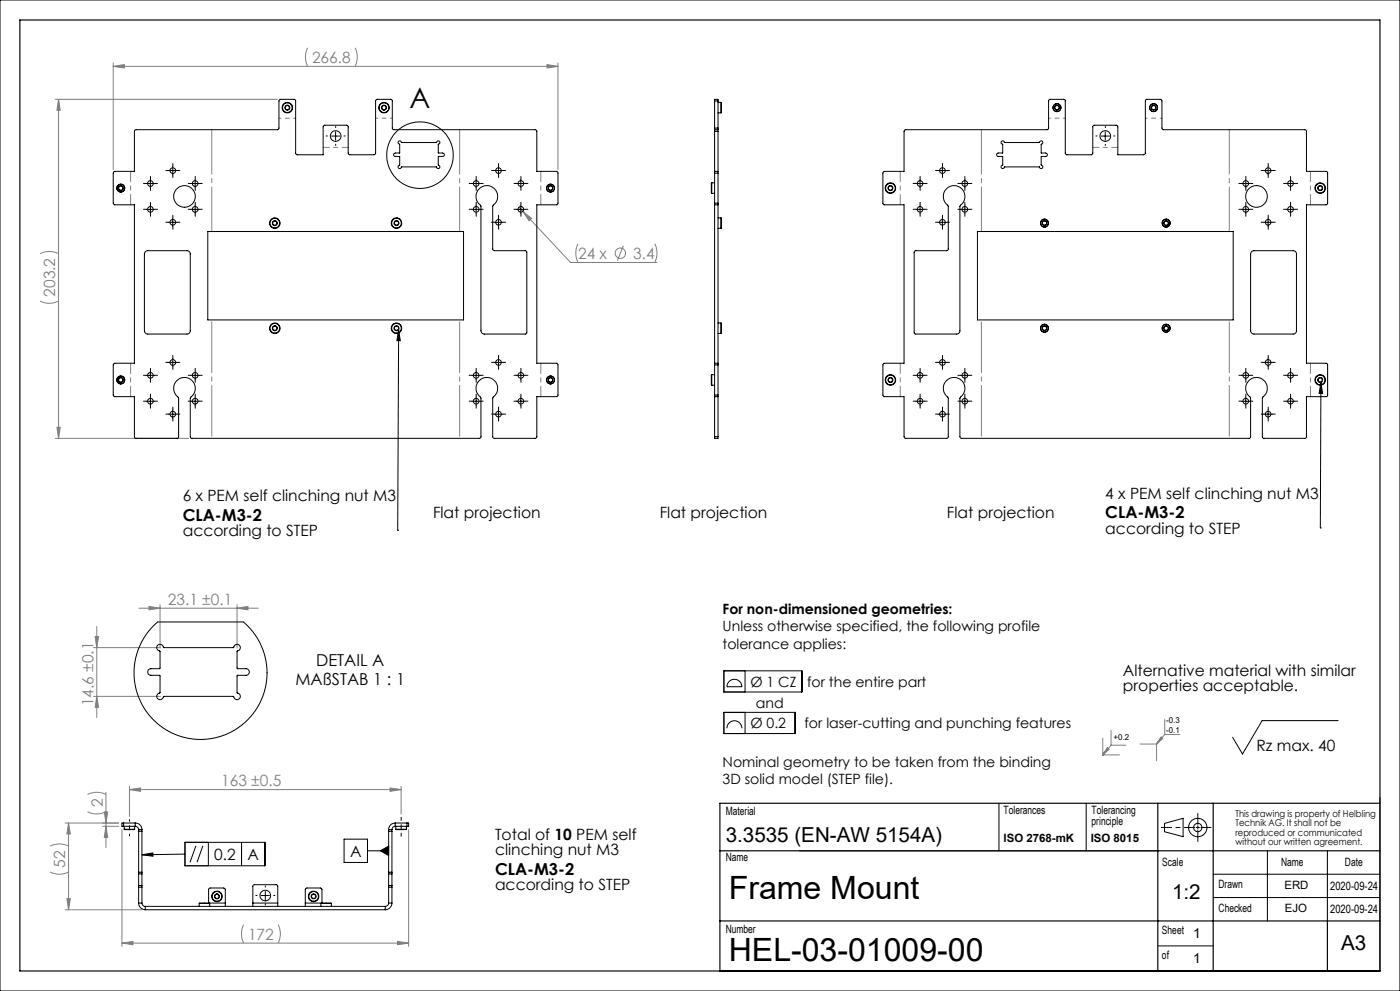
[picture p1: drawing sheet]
<svg xmlns="http://www.w3.org/2000/svg" width="420mm" height="297mm" viewBox="0 0 420 297" stroke-linecap="round" stroke-linejoin="round" font-family="sans-serif">
<g fill="none" stroke="#808080" stroke-width=".3">
<path d="M34 18.9v32M34 19.9h133.4M34 19.9l3.3-.5v1zM92.3 14.3a6.4 6.4 0 0 0 0 5.6M106.5 14.3a6.1 6.1 0 0 1 0 5.6M164.1 19.4l3.3 .5-3.3 .5zM167.4 18.9v32M16.6 29.8h66.6M17.6 29.8l.5 3.3h-1zM17.6 29.8v101.6M12 76a6.1 6.1 0 0 1 5.6 0M155.7 62.1l1.1 1.3"/>
<path d="M156.8 63.4l14.4 15.3h25.9M156.8 63.4l2.7 2-.8 .7zM173.4 73.1a6.5 6.5 0 0 0 0 5.6M187 73.7l-1.8 4.4M196.4 73.1a6.2 6.2 0 0 1 0 5.6M12 90.2a6.1 6.1 0 0 0 5.6 0M16.6 131.4h40M17.1 128.1h1l-.5 3.3zM28 194.1h20.2M28.5 190.8h1.1l-.6 3.3zM29 187.7v27.3M41.7 182.3h35.8"/>
<path d="M44.7 181.7l3.3 .6-3.3 .5zM48 181.3v13M71.1 181.3v13M71.1 182.3l3.3-.6v1.1zM28 208.7h20.2M29 208.7l.6 3.3h-1.1zM333.3 218.9v4.4M349.4 215.6v4.5M26.2 238.1a6.1 6.1 0 0 1 5.6 0M31.8 237.5v16.5M38.8 236.6l3.3-.5v1.1zM38.8 235.7v8.9"/>
<path d="M38.8 236.6h81.5M117 236.1l3.3 .5-3.3 .6zM120.3 235.7v8.2M330.8 221.2v5M330.8 226.2h5M332.2 224.2l.5 .3-1.9 1.7zM332.3 224.2l-1.5 2M332.4 224.3l-1.6 1.9M332.5 224.4l-1.7 1.8M332.6 224.5l-1.8 1.7M333.3 223.3h4.5M333.3 223.3l-2.5 2.9"/>
<path d="M342 223h5M347 223v5M348.4 220.9l.4 .4-1.8 1.7zM348.4 220.9l-1.4 2.1M348.4 221l-1.4 2M348.5 221l-1.5 2M348.7 221.2l-1.7 1.8M348.8 221.3l-1.8 1.7M349.4 220.1l-2.4 2.9M349.4 220.1h4.5M15 253.6a6.4 6.4 0 0 1 5.6 0M19.6 246.7h16"/>
<path d="M20.6 246.7l.5 3.2h-1zM20.6 246.7v26M26.2 243.3a6.1 6.1 0 0 0 5.6 0M30.8 247.6h4.8M31.3 243.3h1l-.5 3.4zM31.8 247.6l.5 3.4h-1zM36.6 248.6v35M122.6 248.6v35M15 261.3a6.1 6.1 0 0 0 5.6 0M19.6 272.7h23M20.1 269.3h1l-.5 3.4zM73.1 277.1a6.1 6.1 0 0 0 0 5.5"/>
<path d="M83.4 277.1a6.1 6.1 0 0 1 0 5.5M36.6 282.6l3.3-.5v1zM36.6 282.6h86M119.3 282.1l3.3 .5-3.3 .5z"/>
<circle cx="186.1" cy="75.9" r="1.55"/>
</g>
<g fill="none" stroke="#000" stroke-width=".3">
<path d="M0 0h420v297h-420zM100.7 39.5v2.5M331.6 39.5v2.5M43.9 55h2.5M45.1 53.8v2.5M50.6 51.1h2.5M51.8 49.9v2.5M57.3 55h2.5M58.6 53.8v2.5M99.4 40.8h2.6M141.6 55h2.5M142.8 53.8v2.5"/>
<path d="M148.3 51.1h2.5M149.5 49.9v2.5M155 55h2.5M156.2 53.8v2.5M274.8 55h2.5M276 53.8v2.5M281.5 51.1h2.5M282.7 49.9v2.5M288.2 55h2.5M289.5 53.8v2.5M330.3 40.8h2.5M372.5 55h2.5"/>
<path d="M373.7 53.8v2.5M379.2 51.1h2.5M380.4 49.9v2.5M385.9 55h2.5M387.2 53.8v2.5M43.9 62.8h2.5M45.1 61.5v2.5M50.6 66.6h2.5M51.8 65.4v2.5M57.3 62.8h2.5M58.6 61.5v2.5M141.6 62.8h2.5"/>
<path d="M142.8 61.5v2.5M148.3 66.6h2.5M149.5 65.4v2.5M155 62.8h2.5M156.2 61.5v2.5M274.8 62.8h2.5M276 61.5v2.5M281.5 66.6h2.5M282.7 65.4v2.5M288.2 62.8h2.5M289.5 61.5v2.5M372.5 62.8h2.5"/>
<path d="M373.7 61.5v2.5M379.2 66.6h2.5M380.4 65.4v2.5M385.9 62.8h2.5M387.2 61.5v2.5M119.6 98.8l.5 3.3h-1zM119.6 98.8l-.3 60.1M43.9 112.5h2.5M45.1 111.3v2.4M45.1 119v2.5M50.6 108.6h2.5M51.8 107.4v2.5"/>
<path d="M57.3 112.5h2.5M58.6 111.3v2.4M58.6 119v2.5M141.6 112.5h2.5M142.8 111.3v2.4M142.8 119v2.5M148.3 108.6h2.5M149.5 107.4v2.5M155 112.5h2.5M156.2 111.3v2.4M156.2 119v2.5M274.8 112.5h2.5"/>
<path d="M276 111.3v2.4M276 119v2.5M281.5 108.6h2.5M282.7 107.4v2.5M288.2 112.5h2.5M289.5 111.3v2.4M289.5 119v2.5M372.5 112.5h2.5M373.7 111.3v2.4M373.7 119v2.5M379.2 108.6h2.5M380.4 107.4v2.5"/>
<path d="M385.9 112.5h2.5M387.2 111.3v2.4M387.2 119v2.5M396.3 114.6l.5 3.3h-1.1zM396.3 114.6l-.2 43.6M43.9 120.3h2.5M50.6 124.1h2.5M51.8 122.9v2.5M57.3 120.3h2.5M141.6 120.3h2.5M148.3 124.1h2.5M149.5 122.9v2.5"/>
<path d="M155 120.3h2.5M274.8 120.3h2.5M281.5 124.1h2.5M282.7 122.9v2.5M288.2 120.3h2.5M372.5 120.3h2.5M379.2 124.1h2.5M380.4 122.9v2.5M385.9 120.3h2.5M119.3 158.9h.1M396.1 158.2h.1M217.2 201h23.3v6.4h-23.3z"/>
<path d="M217.2 213.5h21.4v6.3h-21.4zM218.1 218.3a2.24 2.24 0 0 1 2.2-2.3 2.24 2.24 0 0 1 2.3 2.3M218.9 204.1a2.26 2.26 0 0 1 2.4-.3 2.26 2.26 0 0 1 1.3 2h-4.5l.1-.8zM223.5 201v6.4M223.5 213.5v6.3M401.4 216h-22.8l-5.9 10-2.9-5M414 239v52M42.6 256.2l3.3-.6v1zM55.5 252.4h23.9v7.1h-23.9zM55.5 256l-12.9 .2M58.8 253.5l-1.8 4.9M60.9 253.5l-1.8 4.9"/>
<path d="M62.5 252.4v7.1M72.5 252.4v7.1M103.2 251.5h7v7h-7zM110.2 255h6.4M114.1 255l2.5-1.4v2.8zM239.9 255h107.6M299.7 240.7v14.3M325.9 240.7v14.3M349.4 246.8l5.5-1.6v5.6l-5.5-1.5zM380.2 255v21M398.2 255v21M78.3 268.4h2.5"/>
<path d="M79.6 267.2v2.5M364 262h50M364 269h50M347.5 283.5h16.5"/>
<circle cx="126" cy="46.5" r="10"/>
<circle cx="359.3" cy="248" r="2.74"/>
<circle cx="359.3" cy="248" r="1.25"/>
</g>
<path d="M38.9 250.5v-4.9" fill="none" stroke="#000" stroke-width=".3" stroke-dasharray="15.2 1.3 1.3 1.3" stroke-dashoffset="14.7"/>
<path d="M120.4 244.9v5.7" fill="none" stroke="#000" stroke-width=".3" stroke-dasharray="15.2 1.3 1.3 1.3" stroke-dashoffset="14.3"/>
<g fill="none" stroke="#000" stroke-width=".3" stroke-dasharray="15.2 1.3 1.3 1.3">
<path d="M100.7 38.2v-.3M331.6 38.2v-.3M43.9 55h-.9M45.1 53.7v-.8M45.1 56.2v.9M46.4 55h.8M50.6 51.1h-.8M51.9 49.9v-.9M51.9 52.4v.8M53.1 51.1h.9M57.3 55h-.8M58.6 53.7v-.8"/>
<path d="M58.6 56.2v.9M59.8 55h.9M98.2 40.7h-.3M100.7 43.2v.4M103.2 40.7h.4M141.6 55h-.8M142.9 53.7v-.8M142.9 56.2v.9M144.1 55h.9M148.3 51.1h-.8M149.6 49.9v-.9M149.6 52.4v.8"/>
<path d="M150.8 51.1h.9M155 55h-.8M156.3 53.7v-.8M156.3 56.2v.9M157.5 55h.9M274.8 55h-.9M276 53.7v-.8M276 56.2v.9M277.3 55h.8M281.5 51.1h-.9M282.7 49.9v-.9M282.7 52.4v.8"/>
<path d="M284 51.1h.8M288.2 55h-.8M289.5 53.7v-.8M289.5 56.2v.9M290.7 55h.9M329.1 40.7h-.3M331.6 43.2v.4M334.1 40.7h.4M372.5 55h-.8M373.8 53.7v-.8M373.8 56.2v.9M375 55h.9"/>
<path d="M379.2 51.1h-.8M380.5 49.9v-.9M380.5 52.4v.8M381.7 51.1h.9M385.9 55h-.8M387.2 53.7v-.8M387.2 56.2v.9M388.4 55h.9M43.9 62.7h-.9M45.1 61.5v-.9M45.1 64v.8M46.4 62.7h.8"/>
<path d="M50.6 66.6h-.8M51.9 65.4v-.9M51.9 67.9v.8M53.1 66.6h.9M57.3 62.7h-.8M58.6 61.5v-.9M58.6 64v.8M59.8 62.7h.9M141.6 62.7h-.8M142.9 61.5v-.9M142.9 64v.8M144.1 62.7h.9"/>
<path d="M148.3 66.6h-.8M149.6 65.4v-.9M149.6 67.9v.8M150.8 66.6h.9M155 62.7h-.8M156.3 61.5v-.9M156.3 64v.8M157.5 62.7h.9M274.8 62.7h-.9M276 61.5v-.9M276 64v.8M277.3 62.7h.8"/>
<path d="M281.5 66.6h-.9M282.7 65.4v-.9M282.7 67.9v.8M284 66.6h.8M288.2 62.7h-.8M289.5 61.5v-.9M289.5 64v.8M290.7 62.7h.9M372.5 62.7h-.8M373.8 61.5v-.9M373.8 64v.8M375 62.7h.9"/>
<path d="M379.2 66.6h-.8M380.5 65.4v-.9M380.5 67.9v.8M381.7 66.6h.9M385.9 62.7h-.8M387.2 61.5v-.9M387.2 64v.8M388.4 62.7h.9M43.9 112.5h-.9M45.1 111.2v-.8M45.1 113.7v.9M45.1 119v-.9"/>
<path d="M46.4 112.5h.8M50.6 108.6h-.8M51.9 107.4v-.9M51.9 109.9v.8M53.1 108.6h.9M57.3 112.5h-.8M58.6 119v-.9M58.6 111.2v-.8M58.6 113.7v.9M59.8 112.5h.9M141.6 112.5h-.8M142.9 119v-.9"/>
<path d="M142.9 111.2v-.8M142.9 113.7v.9M144.1 112.5h.9M148.3 108.6h-.8M149.6 107.4v-.9M149.6 109.9v.8M150.8 108.6h.9M155 112.5h-.8M156.3 111.2v-.8M156.3 113.7v.9M156.3 119v-.9M157.5 112.5h.9"/>
<path d="M274.8 112.5h-.9M276 111.2v-.8M276 113.7v.9M276 119v-.9M277.3 112.5h.8M281.5 108.6h-.9M282.7 107.4v-.9M282.7 109.9v.8M284 108.6h.8M288.2 112.5h-.8M289.5 111.2v-.8M289.5 113.7v.9"/>
<path d="M289.5 119v-.9M290.7 112.5h.9M372.5 112.5h-.8M373.8 119v-.9M373.8 111.2v-.8M373.8 113.7v.9M375 112.5h.9M379.2 108.6h-.8M380.5 107.4v-.9M380.5 109.9v.8M381.7 108.6h.9M385.9 112.5h-.8"/>
<path d="M387.2 111.2v-.8M387.2 113.7v.9M387.2 119v-.9M388.4 112.5h.9M43.9 120.2h-.9M45.1 121.5v.8M46.4 120.2h.8M50.6 124.1h-.8M51.9 122.9v-.9M51.9 125.4v.8M53.1 124.1h.9M57.3 120.2h-.8"/>
<path d="M58.6 121.5v.8M59.8 120.2h.9M141.6 120.2h-.8M142.9 121.5v.8M144.1 120.2h.9M148.3 124.1h-.8M149.6 122.9v-.9M149.6 125.4v.8M150.8 124.1h.9M155 120.2h-.8M156.3 121.5v.8M157.5 120.2h.9"/>
<path d="M274.8 120.2h-.9M276 121.5v.8M277.3 120.2h.8M281.5 124.1h-.9M282.7 122.9v-.9M282.7 125.4v.8M284 124.1h.8M288.2 120.2h-.8M289.5 121.5v.8M290.7 120.2h.9M372.5 120.2h-.8M373.8 121.5v.8"/>
<path d="M375 120.2h.9M379.2 124.1h-.8M380.5 122.9v-.9M380.5 125.4v.8M381.7 124.1h.9M385.9 120.2h-.8M387.2 121.5v.8M388.4 120.2h.9M358.9 248h.9M359.3 248.9v3.3M359.3 247.5v1M359.3 247.1v-3.3"/>
<path d="M360.3 248h3M77.1 268.4h-.3M79.6 265.9v-.4M79.6 270.9v.3M82.1 268.4h.4"/>
</g>
<path d="M358.4 248h-10" fill="none" stroke="#000" stroke-width=".3" stroke-dasharray="15.2 1.3 1.3 1.3" stroke-dashoffset="12.1"/>
<path d="M6 6h408v285h-408zM216 255h198M347.3 240.7v50.3M364 240.7v50.3M414 240.7h-198v50.3M216 276h198M398.2 276v15" fill="none" stroke="#000" stroke-width=".35"/>
<path d="M162.2 51.4v10M270.1 51.4v10M39.2 61.4v-10M393.1 61.4v-10M39.2 118.9v-10M162.2 108.9v10M270.1 108.9v10M393.1 118.9v-10" fill="none" stroke="#808080" stroke-width=".3" stroke-dasharray="15.2 1.3 1.3 1.3" stroke-dashoffset="12.1"/>
<path d="M83.7 35.4h5M112.7 35.4h5M319.6 35.4h-5M348.6 35.4h-5" fill="none" stroke="#808080" stroke-width=".3" stroke-dasharray="15.2 1.3 1.3 1.3" stroke-dashoffset="14.6"/>
<path d="M137.9 38.9v30.5M294.4 38.9v30.5M63.5 69.4v-30.5M368.8 69.4v-30.5" fill="none" stroke="#808080" stroke-width=".3" stroke-dasharray="15.2 1.3 1.3 1.3" stroke-dashoffset="1.9"/>
<path d="M97 44.2h7.5M335.4 44.2h-7.5" fill="none" stroke="#808080" stroke-width=".3" stroke-dasharray="15.2 1.3 1.3 1.3" stroke-dashoffset="13.4"/>
<path d="M137.9 95.9v35.5M294.4 95.9v35.5M63.5 131.4v-35.5M368.8 131.4v-35.5" fill="none" stroke="#808080" stroke-width=".3" stroke-dasharray="15.2 1.3 1.3 1.3" stroke-dashoffset="-.6"/>
<path d="M42.6 256.2l3.3-.6v1zM114.1 255l2.5 1.4v-2.8z" fill="#000"/>
<g fill="#808080">
<path d="M34 19.9l3.3-.5v1zM164.1 19.4l3.3 .5-3.3 .5zM156.8 63.4l1.9 2.7 .8-.7zM44.7 181.7l3.3 .6-3.3 .5zM71.1 182.3l3.3-.6v1.1z"/>
<path d="M38.8 236.6l3.3-.5v1.1zM117 236.1l3.3 .5-3.3 .6z"/>
<path d="M36.6 282.6l3.3-.5v1zM119.3 282.1l3.3 .5-3.3 .5z"/>
<path d="M31.3 243.3h1l-.5 3.4zM31.8 247.6l.5 3.4h-1z"/>
<path d="M17.6 29.8l.5 3.3h-1zM17.1 128.1h1l-.5 3.3zM20.6 246.7l.5 3.2h-1zM20.1 269.3h1l-.5 3.4zM28.5 190.8h1.1l-.6 3.3zM29 208.7l.6 3.3h-1.1z"/>
</g>
<path d="M119.6 98.8l.5 3.3h-1zM396.3 114.6l.5 3.3h-1.1z" fill="#000"/>
<g fill="none" stroke="#000" stroke-width=".3">
<path d="M40.4 39.1l.3-.2h42.6l.4-.4v-8.2l.4-.5h4.2l.4 .4v15.8l.5 .4h7.7v-8.5l.4-.4h6.7l.4 .3 .1 8.2 .2 .4h7.7l.3-.4v-15.7l.4-.5h4.2l.3 .2 .1 8.5 .4 .4h42.7l.2 .4v12.1h5.9l.5 .4-.1 9.3-.3 .3h-6v47.5h5.9l.4 .2 .1 9.4-.5 .4h-5.9v12.1l-.3 .4-12.7-.1-.2-.3v-11.7a3.3 3.3 0 0 0 1.1-4.5 3.3 3.3 0 0 0-4.4-1.2 3.3 3.3 0 0 0-1.2 4.4l1 1.2v11.8l-.4 .4h-86.4l-.4-.5v-11.6a3.3 3.3 0 0 0 .9-4.8 3.3 3.3 0 0 0-4.8-.4 3.3 3.3 0 0 0 .2 4.9l.2 .3v11.7l-.2 .3-12.7 .1-.4-.5v-12h-5.8l-.5-.5 .1-9.4 6.2-.1v-47.5l-6.2-.2-.1-9.3 .1-.4 .4-.1h5.8zM214.4 38.9v.5M214.4 38.4v.5M214.4 30.3v-.5h1v.5M214.4 38.9h1M214.4 30.3v8.1M214.4 39.4v12M214.4 39.4h1M214.4 38.4h1M214.4 30.3h1M215.4 38.9v.5M215.4 38.4v.5"/>
<path d="M215.4 33.8h.9M215.4 30.7h.9M215.4 30.3v8.1M215.4 39.4v12M216.3 30.7v3.1M271.4 39l42.8-.1 .4-.4v-8.2l.4-.5h4.2l.4 .4v15.8l.5 .4h7.2l.5-.3v-8.2l.4-.4h6.7l.4 .3 .1 8.6h7.9l.3-.5v-15.7l.4-.4h4.2l.3 .2 .1 8.4 .4 .5h42.7l.2 .4v12.1h5.9l.5 .4-.1 9.3-.3 .3h-6v47.5h5.9l.4 .2 .1 9.4-.5 .4h-5.9v12.1l-.4 .4-12.6-.1-.2-.3v-11.7a3.3 3.3 0 0 0 1.1-4.5 3.3 3.3 0 0 0-4.4-1.2 3.3 3.3 0 0 0-1.2 4.4l1 1.2v11.8l-.4 .4h-86.4l-.4-.5v-11.6a3.3 3.3 0 0 0 .9-4.8 3.3 3.3 0 0 0-4.8-.4 3.3 3.3 0 0 0 .2 4.9l.2 .3v11.7l-.2 .3-12.7 .1-.4-.5v-12h-5.8l-.5-.5 .1-9.4 6.2-.1v-47.5l-6.2-.2-.1-9.3 .1-.4 .4-.1h5.8v-12zM119.6 42.3h.6l.3 .4h10.4a.54 .54 0 0 1 .6-.5 .54 .54 0 0 1 .5 .6 .54 .54 0 0 1-.5 .5v2.5l1.3 .1a.51 .51 0 0 1 .5 .5 .51 .51 0 0 1-.5 .5h-1.3v2.5a.56 .56 0 0 1 .5 .6 .56 .56 0 0 1-.5 .5 .56 .56 0 0 1-.6-.5h-10.4a.54 .54 0 0 1-.6 .5 .54 .54 0 0 1-.5-.5 .54 .54 0 0 1 .5-.6v-2.5h-1.3a.51 .51 0 0 1-.5-.5 .51 .51 0 0 1 .5-.5l1.3-.1v-2.6a.55 .55 0 0 1-.4-.3 .55 .55 0 0 1 .1-.6zM143.8 56.5a3.3 3.3 0 0 1 4.8 .5 3.3 3.3 0 0 1-.8 4.8l.1 13.1 .4 .2h9.4l.3 .4v24.2l-.3 .4h-12.4a1.02 1.02 0 0 1-1-1l-.1-37.5a3.3 3.3 0 0 1-.4-5.1zM213.5 54.8v3.2M213.5 54.8h.9M213.5 58h.9M214.4 51.4v.5"/>
<path d="M214.4 51.4h1M214.4 51.9v9M214.4 51.9h1M215.4 51.4v.5M215.4 51.9v9M284 56.5a3.3 3.3 0 0 1 4.8 .5 3.3 3.3 0 0 1-.8 4.8v37.3a.96 .96 0 0 1-1 1h-12.4l-.4-.4v-24.2l.4-.4h9.4l.4-.2v-13.3a3.3 3.3 0 0 1-.4-5.1zM300.4 42.4a.67 .67 0 0 1 1 .3h10.4a.53 .53 0 0 1 .6-.5 .53 .53 0 0 1 .5 .6 .53 .53 0 0 1-.6 .5l.1 2.6h1.3a.51 .51 0 0 1 .5 .5 .51 .51 0 0 1-.5 .5l-1.4 .1v2.4a.55 .55 0 0 1 .6 .6 .55 .55 0 0 1-.5 .5 .55 .55 0 0 1-.6-.5h-10.4a.56 .56 0 0 1-.6 .5 .56 .56 0 0 1-.5-.5 .56 .56 0 0 1 .5-.6v-2.5h-1.3a.51 .51 0 0 1-.5-.5 .51 .51 0 0 1 .5-.5l1.3-.1v-2.6a.54 .54 0 0 1-.4-.8zM43.5 75.6l.6-.5h12a.96 .96 0 0 1 1 1v23a.96 .96 0 0 1-1 1h-11.8a1.02 1.02 0 0 1-1-1v-23zM62.3 69.4h76.8v26.5h-76.8zM214.4 60.9v.5M214.4 61.4h1M214.4 61.4v47.5"/>
<path d="M214.4 60.9h1M215.4 60.9v.5M215.4 68.4h.9M215.4 65.3h.9M215.4 61.4v47.5M216.3 65.3v3.1M293.2 69.4h76.8v26.5h-76.8zM375.5 75.4l.5-.3h11.9a.96 .96 0 0 1 1 1v23a.96 .96 0 0 1-1 1h-11.7a1.02 1.02 0 0 1-1-1v-23zM215.4 99.9h.9M215.4 96.8h.9M216.3 96.8v3.1M213.5 112.3v3.2"/>
<path d="M213.5 112.3h.9M213.5 115.5h.9M214.4 118.4v.5M214.4 108.9v.5M214.4 108.9h1M214.4 118.9h1M214.4 118.4h1M214.4 109.4h1M214.4 109.4v9M214.4 118.9v12M215.4 118.4v.5M215.4 108.9v.5"/>
<path d="M215.4 109.4v9M215.4 118.9v12M214.4 130.9v.5h1v-.5M214.4 130.9h1M45.6 188l1.7-1.6h25.7l1 .9 2.8 3.4 1.7 3 1.1 3.4 .5 3.9-.2 3.6-1 4-1.8 3.6-2.6 3.3-3.1 2.7-2.9 1.6-3.6 1.2-4 .6-3.7-.2-4.1-1.1-3.6-1.8-3-2.3-2.8-3.2-1.4-2.5-1.4-3.5-.7-4.4 .3-4.2 1-3.7 2-4zM47.4 193.2a1.12 1.12 0 0 1 1.7 .9h20.9a1.07 1.07 0 0 1 1.1-1 1.07 1.07 0 0 1 1 1 1.07 1.07 0 0 1-1 1.1l.1 5.1 2.6 .1a.99 .99 0 0 1 1 1 .99 .99 0 0 1-1 1l-2.6 .1-.1 5.1a1.07 1.07 0 0 1 1 1.1 1.07 1.07 0 0 1-1 1 1.07 1.07 0 0 1-1.1-1h-20.9a1.07 1.07 0 0 1-1.1 1 1.07 1.07 0 0 1-1-1.1 1.07 1.07 0 0 1 1-1v-5.1l-2.7-.1a.99 .99 0 0 1-1-1 .99 .99 0 0 1 1-1l2.7-.1-.1-5.2a1.04 1.04 0 0 1-.8-.8 1.04 1.04 0 0 1 .3-1.1zM37.1 246.7h-.5v.9h.5M37.1 246.7v.9M37.1 246.7h3.5M37.1 247.6h3.5M37.3 248.5h3.1M37.3 247.6v.9"/>
<path d="M40.4 247.6v.9M40.6 247.6a1.02 1.02 0 0 1 1 1M40.6 246.7a1.99 1.99 0 0 1 2 1.9M40.6 246.7v.9M41.6 248.6v.5M41.6 248.6h1M41.6 249.1h1M41.6 249.1v12.3M42.6 248.6v.5M42.6 249.1v12.3M116.6 248.6v.5M116.6 248.6h1"/>
<path d="M116.6 249.1h1M116.6 249.1v12.3M117.6 248.6v.5M117.6 249.1v12.3M118.6 246.7a1.93 1.93 0 0 0-2 1.9M118.6 247.6a.96 .96 0 0 0-1 1M118.6 246.7h3.5M118.6 247.6h3.5M118.6 246.7v.9M118.7 248.5h3.2M118.7 247.6v.9M121.9 247.6v.9"/>
<path d="M122.1 246.7h.5v.9h-.5M122.1 246.7v.9M41.6 265.4v.5M41.6 261.4v.5M41.6 270.6a1.99 1.99 0 0 0 2 2.1M41.6 261.9v3.5M41.6 265.9h1M41.6 265.4h1M41.6 270.6h1M41.6 261.4h1M41.6 261.9h1M41.6 265.9v4.7"/>
<path d="M42.6 265.4v.5M42.6 261.4v.5M42.6 270.6a.96 .96 0 0 0 1 1M42.6 261.9v3.5M42.6 265.9v4.7M43.6 271.6v1.1M43.6 272.7h72M43.6 271.6h72M59.8 270.8h3.1M59.8 270.8v.8M62.6 270.6v-4l.5-.5 4.4 .2 .1 4.3M62.8 270.6l-3 .2"/>
<path d="M62.8 270.6l.1 .2M62.8 270.6h4.8M62.9 270.8v.8M67.6 270.6v1M75.8 270.6v1M75.8 270.6v-5.1l.4-.4 6.9 .1 .2 .3v5.1M75.8 270.6h7.5M83.3 270.6v1M91.6 270.6v1M91.6 270.6v-4l.5-.5 4.3 .2 .2 4.3M91.6 270.6h4.8M96.3 270.8h3.1"/>
<path d="M96.3 270.8v.8M96.4 270.6l3 .2M96.4 270.6l-.1 .2M99.4 270.8v.8M115.6 271.6v1.1M116.6 265.4v.5M116.6 270.6a1.02 1.02 0 0 1-1 1M116.6 261.4v.5M116.6 261.9v3.5M116.6 265.9h1M116.6 265.4h1M116.6 270.6h1"/>
<path d="M116.6 265.9v4.7M116.6 261.4h1M116.6 261.9h1M117.6 265.4v.5M117.6 270.6a2.05 2.05 0 0 1-2 2.1M117.6 261.4v.5M117.6 261.9v3.5M117.6 265.9v4.7"/>
<circle cx="86.2" cy="32.3" r="1.44"/>
<circle cx="86.2" cy="32.3" r="1.57"/>
<circle cx="86.2" cy="32.3" r=".74"/>
<circle cx="86.2" cy="32.3" r=".62"/>
<circle cx="115.2" cy="32.3" r="1.44"/>
<circle cx="115.2" cy="32.3" r="1.57"/>
<circle cx="115.2" cy="32.3" r=".74"/>
<circle cx="115.2" cy="32.3" r=".62"/>
<circle cx="317.1" cy="32.3" r=".75"/>
<circle cx="317.1" cy="32.3" r=".62"/>
<circle cx="317.1" cy="32.3" r="1.2"/>
<circle cx="346.1" cy="32.3" r=".75"/>
<circle cx="346.1" cy="32.3" r="1.2"/>
<circle cx="346.1" cy="32.3" r=".62"/>
<circle cx="36.2" cy="56.4" r=".62"/>
<circle cx="36.2" cy="56.4" r=".76"/>
<circle cx="36.2" cy="56.4" r="1.19"/>
<circle cx="36.2" cy="56.4" r="1.17"/>
<circle cx="45.1" cy="55" r=".84"/>
<circle cx="51.8" cy="51.1" r=".85"/>
<circle cx="55.3" cy="58.9" r="3.2"/>
<circle cx="58.5" cy="55" r=".85"/>
<circle cx="100.7" cy="40.8" r="1.59"/>
<circle cx="142.8" cy="55" r=".85"/>
<circle cx="149.5" cy="51.1" r=".85"/>
<circle cx="156.3" cy="55" r=".86"/>
<circle cx="165.1" cy="56.4" r=".75"/>
<circle cx="165.2" cy="56.4" r="1.2"/>
<circle cx="165.2" cy="56.4" r=".62"/>
<circle cx="165.2" cy="56.4" r="1.18"/>
<circle cx="267.1" cy="56.4" r="1.57"/>
<circle cx="267.1" cy="56.4" r=".76"/>
<circle cx="267.1" cy="56.4" r="1.45"/>
<circle cx="267.1" cy="56.4" r=".62"/>
<circle cx="276" cy="55" r=".85"/>
<circle cx="282.7" cy="51.1" r=".86"/>
<circle cx="289.5" cy="55" r=".85"/>
<circle cx="331.6" cy="40.8" r="1.6"/>
<circle cx="373.7" cy="55" r=".84"/>
<circle cx="376.9" cy="58.9" r="3.3"/>
<circle cx="380.4" cy="51.1" r=".84"/>
<circle cx="387.2" cy="55" r=".85"/>
<circle cx="396" cy="56.4" r=".62"/>
<circle cx="396" cy="56.4" r="1.44"/>
<circle cx="396" cy="56.4" r="1.58"/>
<circle cx="396.1" cy="56.4" r=".75"/>
<circle cx="45.1" cy="62.8" r=".85"/>
<circle cx="51.8" cy="66.6" r=".86"/>
<circle cx="58.5" cy="62.7" r=".86"/>
<circle cx="82.4" cy="66.9" r=".62"/>
<circle cx="82.4" cy="66.9" r="1.44"/>
<circle cx="82.4" cy="66.9" r="1.56"/>
<circle cx="82.4" cy="66.9" r=".76"/>
<circle cx="118.9" cy="66.9" r="1.58"/>
<circle cx="118.9" cy="66.9" r=".76"/>
<circle cx="118.9" cy="66.9" r=".63"/>
<circle cx="119" cy="66.9" r="1.44"/>
<circle cx="142.8" cy="62.7" r=".84"/>
<circle cx="149.5" cy="66.6" r=".84"/>
<circle cx="156.3" cy="62.8" r=".85"/>
<circle cx="276" cy="62.7" r=".84"/>
<circle cx="282.7" cy="66.6" r=".85"/>
<circle cx="289.5" cy="62.7" r=".84"/>
<circle cx="313.3" cy="66.9" r=".76"/>
<circle cx="313.3" cy="66.9" r="1.19"/>
<circle cx="313.4" cy="66.9" r=".63"/>
<circle cx="349.8" cy="66.9" r=".62"/>
<circle cx="349.8" cy="66.9" r="1.2"/>
<circle cx="349.8" cy="66.9" r="1.18"/>
<circle cx="349.8" cy="66.9" r=".76"/>
<circle cx="373.7" cy="62.8" r=".85"/>
<circle cx="380.4" cy="66.6" r=".85"/>
<circle cx="387.2" cy="62.7" r=".86"/>
<circle cx="82.4" cy="98.4" r=".62"/>
<circle cx="82.4" cy="98.4" r="1.44"/>
<circle cx="82.4" cy="98.4" r="1.56"/>
<circle cx="82.4" cy="98.4" r=".76"/>
<circle cx="118.9" cy="98.4" r=".75"/>
<circle cx="118.9" cy="98.4" r=".62"/>
<circle cx="118.9" cy="98.4" r="1.44"/>
<circle cx="119" cy="98.4" r="1.56"/>
<circle cx="313.3" cy="98.4" r="1.18"/>
<circle cx="313.3" cy="98.4" r=".76"/>
<circle cx="313.3" cy="98.4" r="1.19"/>
<circle cx="313.4" cy="98.4" r=".62"/>
<circle cx="349.8" cy="98.4" r=".62"/>
<circle cx="349.8" cy="98.4" r="1.2"/>
<circle cx="349.8" cy="98.4" r="1.18"/>
<circle cx="349.8" cy="98.4" r=".76"/>
<circle cx="36.2" cy="113.9" r=".62"/>
<circle cx="36.2" cy="113.9" r=".76"/>
<circle cx="36.2" cy="113.9" r="1.17"/>
<circle cx="36.2" cy="113.9" r="1.19"/>
<circle cx="45.1" cy="112.5" r=".85"/>
<circle cx="51.8" cy="108.6" r=".85"/>
<circle cx="58.5" cy="112.5" r=".86"/>
<circle cx="142.8" cy="112.5" r=".85"/>
<circle cx="149.5" cy="108.6" r=".85"/>
<circle cx="156.3" cy="112.5" r=".86"/>
<circle cx="165.1" cy="113.9" r=".75"/>
<circle cx="165.2" cy="113.9" r=".62"/>
<circle cx="165.2" cy="113.9" r="1.2"/>
<circle cx="165.2" cy="113.9" r="1.18"/>
<circle cx="267.1" cy="113.9" r=".76"/>
<circle cx="267.1" cy="113.9" r="1.56"/>
<circle cx="267.1" cy="113.9" r="1.45"/>
<circle cx="267.1" cy="113.9" r=".62"/>
<circle cx="276" cy="112.5" r=".85"/>
<circle cx="282.7" cy="108.6" r=".86"/>
<circle cx="289.5" cy="112.5" r=".85"/>
<circle cx="373.7" cy="112.5" r=".85"/>
<circle cx="380.4" cy="108.6" r=".85"/>
<circle cx="387.2" cy="112.5" r=".86"/>
<circle cx="396" cy="113.9" r=".62"/>
<circle cx="396" cy="113.9" r="1.44"/>
<circle cx="396.1" cy="113.9" r=".75"/>
<circle cx="396.1" cy="113.9" r="1.57"/>
<circle cx="45.1" cy="120.3" r=".85"/>
<circle cx="51.8" cy="124.1" r=".86"/>
<circle cx="58.5" cy="120.2" r=".86"/>
<circle cx="142.8" cy="120.3" r=".84"/>
<circle cx="149.5" cy="124.1" r=".85"/>
<circle cx="156.3" cy="120.3" r=".85"/>
<circle cx="276" cy="120.3" r=".84"/>
<circle cx="282.7" cy="124.1" r=".86"/>
<circle cx="289.5" cy="120.3" r=".84"/>
<circle cx="373.7" cy="120.3" r=".84"/>
<circle cx="380.4" cy="124.1" r=".85"/>
<circle cx="387.2" cy="120.3" r=".85"/>
<circle cx="65.1" cy="268.6" r=".63"/>
<circle cx="65.1" cy="268.6" r=".75"/>
<circle cx="65.1" cy="268.6" r="1.45"/>
<circle cx="65.1" cy="268.6" r="1.58"/>
<circle cx="79.6" cy="268.4" r="1.6"/>
<circle cx="94.1" cy="268.6" r=".63"/>
<circle cx="94.1" cy="268.6" r=".75"/>
<circle cx="94.1" cy="268.6" r="1.45"/>
<circle cx="94.1" cy="268.6" r="1.58"/>
</g>
<g font-size="9.6">
<text x="218.6" y="269.4">Frame Mount</text>
<text x="218.6" y="287.9">HEL-03-01009-00</text>
</g>
<text font-size="8.5" x="122.9" y="32.2">A</text>
<g font-size="6.2">
<text x="217.7" y="252.3">3.3535 (EN-AW 5154A)</text>
<text x="351.6" y="269.4">1:2</text>
<text x="402.4" y="284.8">A3</text>
</g>
<g font-size="4.9">
<text x="331.6" y="155.3">CLA-M3-2</text>
<text x="54.8" y="156">CLA-M3-2</text>
<text x="94.8" y="199.5">DETAIL A</text>
<text x="88.6" y="205.4">MAßSTAB 1 : 1</text>
<text x="148.5" y="262.2">CLA-M3-2</text>
</g>
<g font-size="4.7" fill="#808080">
<text x="93.6" y="18.8">266.8</text>
<text x="173.4" y="77.6">24 x</text>
<text x="190" y="77.6">3.4</text>
<text x="16.6" y="88.9" transform="rotate(-90 16.6 88.9)">203.2</text>
<text x="50.4" y="181.2">23.1 ±0.1</text>
<text x="28" y="211.6" transform="rotate(-90 28 211.6)">14.6 ±0.1</text>
<text x="66.3" y="235.6">163 ±0.5</text>
<text x="30.8" y="242" transform="rotate(-90 30.8 242)">2</text>
<text x="19.6" y="260" transform="rotate(-90 19.6 260)">52</text>
<text x="74.4" y="281.6">172</text>
</g>
<g font-size="4.7">
<text x="331.6" y="149.5">4 x PEM self clinching nut M3</text>
<text x="54.8" y="150.2">6 x PEM self clinching nut M3</text>
<text x="129.9" y="155.4">Flat projection</text>
<text x="197.9" y="155.4">Flat projection</text>
<text x="284.1" y="155.4">Flat projection</text>
<text x="54.8" y="160.6">according to STEP</text>
<text x="331.6" y="159.9">according to STEP</text>
<text x="336.9" y="202.5">Alternative material with similar</text>
<text x="336.9" y="207">properties acceptable.</text>
<text x="377" y="224.9">Rz max. 40</text>
<text x="148.5" y="251.8">Total of 10 PEM self</text>
<text x="64.3" y="257.7">0.2</text>
<text x="74.2" y="257.7">A</text>
<text x="105" y="256.7">A</text>
<text x="148.5" y="256.4">clinching nut M3</text>
<text x="148.5" y="266.8">according to STEP</text>
</g>
<g font-size="4.2">
<text x="216.8" y="184">For non-dimensioned geometries:</text>
<text x="216.8" y="189.2">Unless otherwise specified, the following profile</text>
<text x="216.8" y="194.5">tolerance applies:</text>
<text x="225.1" y="205.8">Ø 1 CZ</text>
<text x="242.1" y="205.8">for the entire part</text>
<text x="226.8" y="212.1">and</text>
<text x="225.1" y="218.2">Ø 0.2</text>
<text x="241.4" y="218.3">for laser-cutting and punching features</text>
<text x="216.8" y="229.8">Nominal geometry to be taken from the binding</text>
<text x="216.8" y="235">3D solid model (STEP file).</text>
</g>
<g font-size="4.1">
<text x="357.9" y="281">1</text>
<text x="358" y="288.6">1</text>
</g>
<g font-size="3.4">
<text x="217.7" y="244.2">Material</text>
<text x="301.1" y="243.9">Tolerances</text>
<text x="327.5" y="244">Tolerancing</text>
<text x="327.5" y="247.2">principle</text>
<text x="301.1" y="252.3">ISO 2768-mK</text>
<text x="327.2" y="252.3">ISO 8015</text>
<text x="217.7" y="258.1">Name</text>
<text x="348.7" y="259.4">Scale</text>
<text x="384.3" y="259.4">Name</text>
<text x="403.5" y="259.4">Date</text>
<text x="365.6" y="266.3">Drawn</text>
<text x="385.3" y="266.5">ERD</text>
<text x="399.1" y="266.7">2020-09-24</text>
<text x="365.6" y="273.3">Checked</text>
<text x="385.5" y="273.3">EJO</text>
<text x="399.1" y="273.5">2020-09-24</text>
<text x="217.7" y="279.8">Number</text>
<text x="348.6" y="279.8">Sheet</text>
<text x="348.6" y="287.5">of</text>
</g>
<g font-size="2.8">
<text x="370.6" y="244.8">This drawing is property of Helbling</text>
<text x="370.6" y="247.6">Technik AG. It shall not be</text>
<text x="370.6" y="250.4">reproduced or communicated</text>
<text x="370.6" y="253.2">without our written agreement.</text>
</g>
<g font-size="2.5">
<text x="334.1" y="221.8">+0.2</text>
<text x="349.9" y="216.7">-0.3</text>
<text x="349.9" y="219.5">-0.1</text>
</g>
</svg>
